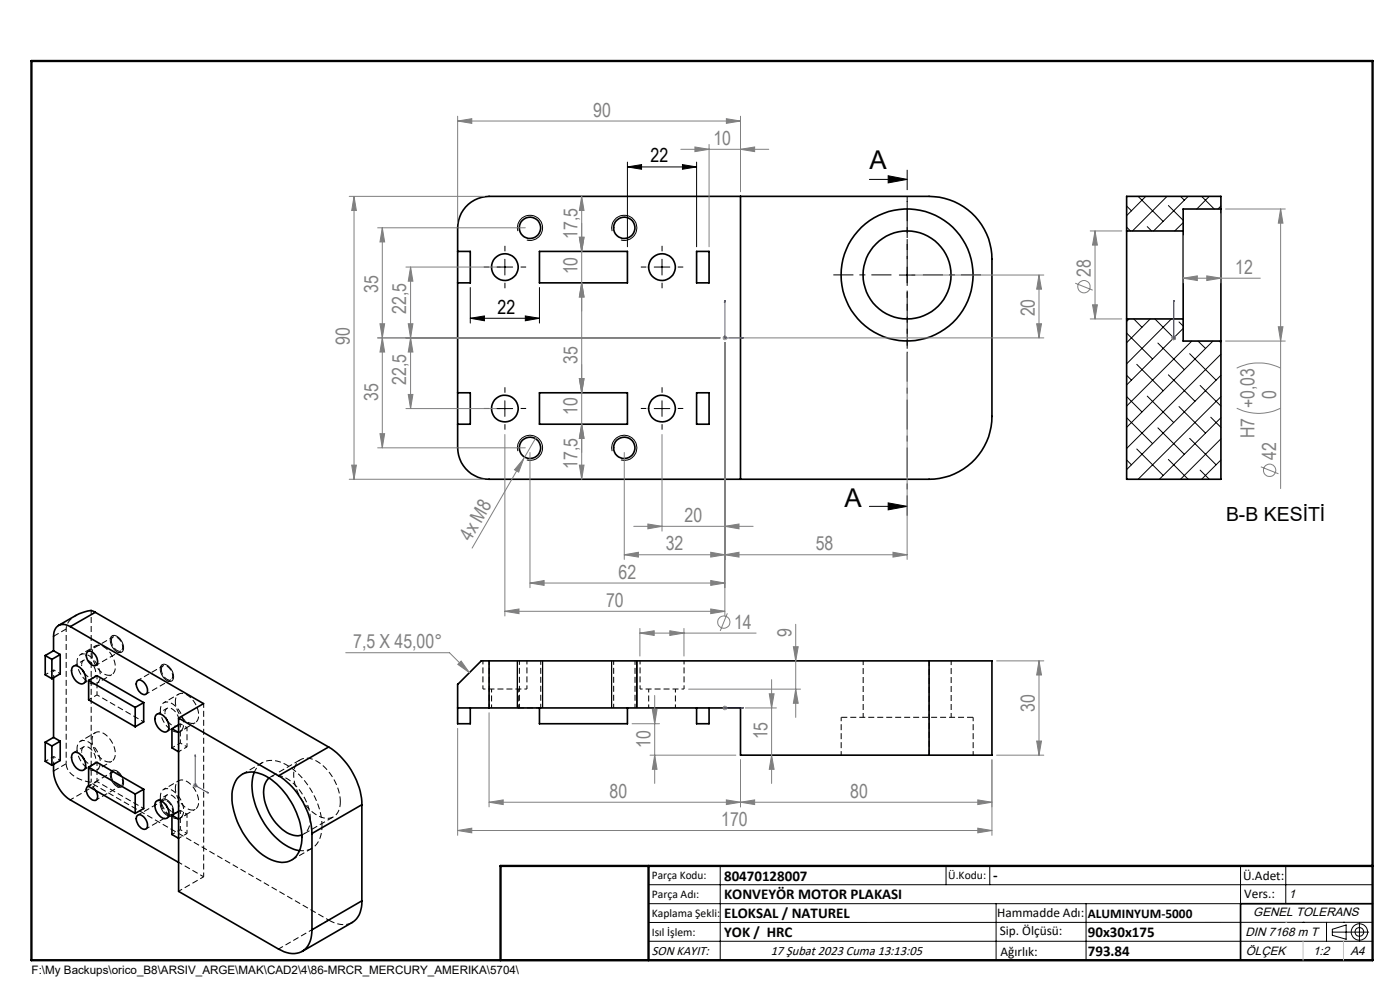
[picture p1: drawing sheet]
<svg xmlns="http://www.w3.org/2000/svg" width="297mm" height="210mm" viewBox="0 0 297 210" stroke-linecap="round" stroke-linejoin="round" font-family="sans-serif">
<path d="M183.1 140.2v12M201.8 152.2v-12M68.3 175.2a16.1 16.1 0 0 0-8.3-13.4 4.2 4.2 0 0 0-5.9 1.8l-.1 .2" fill="none" stroke="#000" stroke-width=".21" stroke-dasharray="1.3 .6" stroke-dashoffset=".3" stroke-linecap="butt"/>
<g fill="none" stroke="#000" stroke-width=".21" stroke-dasharray="1.3 .6" stroke-dashoffset=".4" stroke-linecap="butt">
<path d="M19.5 138.6a1.56 1.56 0 0 1 .9-1.7 1.56 1.56 0 0 1 1.9 .5 4.7 4.7 0 0 1 1.9 5.3 1.65 1.65 0 0 1-2.6-.1 5.5 5.5 0 0 1-2.1-4M24 135.1l-5.3 3.1M16.3 140.5a1.56 1.56 0 0 1 .9-1.7 1.56 1.56 0 0 1 1.9 .4 4.7 4.7 0 0 1 1.9 5.3 1.65 1.65 0 0 1-2.6 0 5.5 5.5 0 0 1-2.1-4M16.3 158.8a1.56 1.56 0 0 1 .9-1.6 1.56 1.56 0 0 1 1.9 .4 4.7 4.7 0 0 1 1.9 5.3 1.65 1.65 0 0 1-2.6-.1 5.5 5.5 0 0 1-2.1-4M17.8 140.1l-2.2 1.2M17.8 158.4l-2.2 1.3M17.8 145l2.1-1.3M19.5 157a1.56 1.56 0 0 1 .9-1.7 1.56 1.56 0 0 1 1.9 .4 4.7 4.7 0 0 1 1.9 5.3 1.65 1.65 0 0 1-2.6 0 5.5 5.5 0 0 1-2.1-4M20.4 141.1l5.3-3M31 147.2l5.3-3M34 150.7a1.56 1.56 0 0 1 .9-1.7 1.56 1.56 0 0 1 1.8 .4 4.7 4.7 0 0 1 2 5.3 1.65 1.65 0 0 1-2.6 0 5.5 5.5 0 0 1-2.1-4M34.6 141.2l-5.3 3.1"/>
<path d="M35.4 150.3l-2.1 1.2M35.4 155.2l2.2-1.3M37.2 148.8a1.56 1.56 0 0 1 .9-1.6 1.56 1.56 0 0 1 1.8 .4 4.7 4.7 0 0 1 2 5.3 1.65 1.65 0 0 1-2.7-.1 5.5 5.5 0 0 1-2-4M103.8 150.2v-10M110.2 140.2v10M114.7 150.2v-10M130.2 140.2v10M134.7 150.2v-10M178.5 152.2v8M14.9 169.7l5.3-3.1M17.8 163.3l2.1-1.2M20.4 169.7l5.3-3.1"/>
<path d="M24 163.7l-5.3 3.1M31 175.8l5.3-3M34 169a1.56 1.56 0 0 1 .9-1.6 1.56 1.56 0 0 1 1.8 .4 4.7 4.7 0 0 1 2 5.3 1.65 1.65 0 0 1-2.6-.1 5.5 5.5 0 0 1-2.1-4M34.6 169.8l-5.3 3.1M35.4 168.6l-2.1 1.3M35.4 173.5l2.2-1.2M37.2 167.2a1.56 1.56 0 0 1 .9-1.7 1.56 1.56 0 0 1 1.8 .4 4.7 4.7 0 0 1 2 5.3 1.65 1.65 0 0 1-2.7 0 5.5 5.5 0 0 1-2-4M206.5 160.2v-8M37.9 182.9l5.3 3.1M43.2 186v-36.8M43.2 186l-5.3 3M63.6 180.4a4 4 0 0 0 4.6-3.9l.1-1.3"/>
</g>
<path d="M11.4 135l2.6-1.6M14 162l-2.6 1.5M55.6 161.8l-4.2 2.4M65.8 173.7a10.5 10.5 0 0 0-5.9-9l-1.3-.2-.9 .1-.6 .4M72.2 170.1a10.5 10.5 0 0 0-5.9-9.1 2.8 2.8 0 0 0-4 2.8 10.5 10.5 0 0 0 5.9 9.6 2.8 2.8 0 0 0 4-2.8v-.5M61.9 182.4l4.2-2.4" fill="none" stroke="#000" stroke-width=".21" stroke-dasharray="1.3 .6" stroke-dashoffset=".1" stroke-linecap="butt"/>
<g fill="none" stroke="#000" stroke-width=".21" stroke-dasharray="1.3 .6" stroke-dashoffset=".5" stroke-linecap="butt">
<path d="M20.6 147.4v-4.1M38.3 157.6v-4.1M39.7 158.4v-4.1M102.5 140.2v6M104.3 146.2v4M110 150.2v-4M111.8 146.2v-6M135.8 140.2v6M137.6 146.2v4M143.3 150.2v-4M145.1 146.2v-6M19.3 166v-36.5"/>
<path d="M20.2 166.6l-.9-.6M20.6 165.8v-4.1M38.3 176v-4.1M39.7 176.8v-4.1M64.1 177.1a3.2 3.2 0 0 0 1.7-3.4"/>
</g>
<path d="M23.6 135.9a.8 .8 0 0 1 .6-.9 .8 .8 0 0 1 .9 .4 1.99 1.99 0 0 1 .6 2.6 1.72 1.72 0 0 1-2-1.5l-.1-.6M34.2 142a.8 .8 0 0 1 .6-.9 .8 .8 0 0 1 .9 .4 1.99 1.99 0 0 1 .6 2.6 1.72 1.72 0 0 1-2-1.5l-.1-.6M197.1 140.2v20M23.6 164.5a.8 .8 0 0 1 .6-.9 .8 .8 0 0 1 .9 .4 1.99 1.99 0 0 1 .6 2.6 1.72 1.72 0 0 1-2-1.5l-.1-.6M34.2 170.6a.8 .8 0 0 1 .6-.9 .8 .8 0 0 1 .9 .4 1.99 1.99 0 0 1 .6 2.6 1.72 1.72 0 0 1-2-1.5l-.1-.6M69.7 195.2l-10.6 6.1" fill="none" stroke="#000" stroke-width=".21" stroke-dasharray="1.3 .6" stroke-dashoffset=".2" stroke-linecap="butt"/>
<path d="M17.3 141a.99 .99 0 0 1 .7-1 .99 .99 0 0 1 1.1 .4 2.69 2.69 0 0 1 .9 3.2 1.66 1.66 0 0 1-2.2-1M17.3 159.4a.99 .99 0 0 1 .7-1.1 .99 .99 0 0 1 1.1 .5 2.69 2.69 0 0 1 .9 3.2 1.66 1.66 0 0 1-2.2-1M35 151.2a.99 .99 0 0 1 .6-1 .99 .99 0 0 1 1.2 .4 2.69 2.69 0 0 1 .9 3.2 1.66 1.66 0 0 1-2.2-1M109.8 150.2h5.3M19.3 166a6.3 6.3 0 0 1-5.1-3.2l-.2-.8M35 169.6a.99 .99 0 0 1 .6-1.1 .99 .99 0 0 1 1.2 .5 2.69 2.69 0 0 1 .9 3.2 1.66 1.66 0 0 1-2.2-1M74.7 195.7a5 5 0 0 1-5-.5" fill="none" stroke="#000" stroke-width=".21" stroke-dasharray="1.3 .6" stroke-dashoffset="-.1" stroke-linecap="butt"/>
<path d="M11.4 142.1v1.6M11.4 142.1l1.4 .8M38.3 157.6l1.4 .8M39.7 154.3l-1.4-.8M11.4 160.5l1.4 .8M11.4 160.5v1.6M38.3 176l1.4 .8M39.7 172.7l-1.4-.8" fill="none" stroke="#000" stroke-width=".21" stroke-dasharray="1.3 .6" stroke-dashoffset=".8" stroke-linecap="butt"/>
<g fill="none" stroke="#000" stroke-width=".21" stroke-dasharray="1.3 .6" stroke-dashoffset=".6" stroke-linecap="butt">
<path d="M14 133.4v28.6M9.6 143.1l1.8-1M20.6 147.4l9.9 5.7M20.6 147.4l-1.8 1M37.9 155.4l1.8-1.1M37.9 159.4l1.8-1M38.3 157.6l-1.8 1M9.6 161.5l1.8-1M20.2 166.6l49.5 28.6M20.6 165.8l9.9 5.7M20.6 165.8l-1.8 1M37.9 173.7l1.8-1"/>
<path d="M37.9 177.8l1.8-1M38.3 176l-1.8 1"/>
</g>
<path d="M18.8 166.7a1.64 1.64 0 0 1 1.5 1" fill="none" stroke="#000" stroke-width=".21" stroke-dasharray="1.3 .6" stroke-dashoffset="1" stroke-linecap="butt"/>
<path d="M38.3 153.5l-.4 .2M109.8 150.2h.4M206.5 152.2h-28M38.3 171.9l-.4 .2" fill="none" stroke="#000" stroke-width=".21" stroke-dasharray="1.3 .6" stroke-linecap="butt"/>
<g fill="none" stroke="#000" stroke-width=".21" stroke-dasharray="1.3 .6" stroke-dashoffset=".7" stroke-linecap="butt">
<path d="M14 133.4a3.6 3.6 0 0 1 2.1-2.9M20.2 137l-3.1 1.9M17.7 142.4l-.4-1.4M20.2 155.4l-3.1 1.8M20.6 144.9l3.1-1.8M35.4 152.6l-.4-1.4M37.9 147.2l-3.2 1.9M38.2 155.1l3.2-1.8M102.5 146.2h9.3M135.8 146.2h9.3M17.7 160.8l-.4-1.4M20.6 163.3l3.1-1.8"/>
<path d="M35.4 171l-.4-1.4M37.9 165.6l-3.2 1.8M38.2 173.5l3.2-1.8"/>
</g>
<path d="M63.8 161.1l-6.4 3.7M64.4 176.9l6.3-3.6" fill="none" stroke="#000" stroke-width=".21" stroke-dasharray="1.3 .6" stroke-dashoffset="-.2" stroke-linecap="butt"/>
<g fill="none" stroke="#000" stroke-width=".35">
<path d="M97.1 53.3h2.7v6.7h-2.7M98.8 43.9a6.8 6.8 0 0 1 5-2.2h93.3a13.3 13.3 0 0 1 13.3 13.3v33.3a13.3 13.3 0 0 1-13.3 13.4h-93.3a6.7 6.7 0 0 1-6.7-6.7v-46.7a6.9 6.9 0 0 1 1.7-4.4zM114.4 53.3h18.7v6.7h-18.7zM147.8 53.3h2.6v6.7h-2.6zM157.1 41.7v60M239 49v18.7M239 49h12M251 49v18.7M259 44.3v28M259 44.3v-2.6h-20v7.3M259 44.3h-8v4.7M239 67.7v34h20v-29.4"/>
<path d="M239 67.7h12M251 67.7v4.6h8M97.1 83.3h2.7v6.7h-2.7M114.4 83.3h18.7v6.7h-18.7zM147.8 83.3h2.6v6.7h-2.6zM9.6 139.1v4l1.4 .9M9.6 139.1l1.4 .8M11 139.9v4.1M11.4 138l1.4 .8M11.4 138l-1.8 1.1M12.8 138.8v4.1l-1.8 1.1M12.8 138.8l-1.8 1.1"/>
<path d="M14.9 132.9a2.12 2.12 0 0 0-3.4 1.1l-.1 4M14.9 132.9l28.3 16.4-5.3 3M18.7 138.2a2 2 0 0 1 2 2 .85 .85 0 0 1-.6 1 .85 .85 0 0 1-1-.5 1.79 1.79 0 0 1-.4-2.5zM20.2 129.9l-.6-.3a5.3 5.3 0 0 0-3.5 1l-3.7 2.1M20.2 129.9l-5.3 3M20.2 129.9l49.5 28.6M9.6 157.4v4.1l1.4 .8M9.6 157.4l1.4 .8M11 158.2v4.1M11.4 156.4l1.4 .8M11.4 143.7v12.7M11.4 156.4l-1.8 1"/>
<path d="M12.8 157.2v4.1l-1.8 1M12.8 157.2l-1.8 1M15.4 159.9a1.22 1.22 0 0 1 1.9 .4 2.41 2.41 0 0 1 .6 2.9 1.7 1.7 0 0 1-2.3-1.2l-.4-1.4zM15.4 141.5a1.22 1.22 0 0 1 1.9 .4 2.41 2.41 0 0 1 .6 2.9 1.38 1.38 0 0 1-2-.6 2.7 2.7 0 0 1-.5-2.7zM17.7 142.4l.1 .2M18.8 144.3l1.8-1 9.9 5.7M18.8 144.3l9.9 5.8M18.8 144.3v4.1l9.9 5.8M28.7 150.1v4.1M29.1 144.4a1.21 1.21 0 0 1 1.7 .7 1.52 1.52 0 0 1 0 2.2 2.09 2.09 0 0 1-1.7-2.9zM30.5 149v4.1l-1.8 1.1M30.5 149l-1.8 1.1"/>
<path d="M33.1 151.7a1.36 1.36 0 0 1 2.1 .7 2.05 2.05 0 0 1 .2 2.8 1.88 1.88 0 0 1-2.2-1.4l-.4-1.3zM35.3 152.6l.2 .3M36.5 154.6l1.4 .8M36.5 154.6v4l1.4 .9M37.9 152.3v36.8l21.2 12.2a4.7 4.7 0 0 0 5.6 .1 5.4 5.4 0 0 0 1.5-4.2M37.9 152.3l21.2 12.3M37.9 153.8l-1.4 .8M69.7 158.5a15.4 15.4 0 0 1 7.1 12.2M69.7 158.5l-10.6 6.1M97.1 150.2h6.7M103.8 140.2h-1.7l-5 5v8.3h2.7v-3.3M103.8 150.2h53.3v10h40"/>
<path d="M103.8 140.2v10M103.8 140.2h93.3M114.4 150.2v3.3h18.7v-3.3M147.8 150.2v3.3h2.6v-3.3M197.1 140.2h13.3v20h-13.3M197.1 140.2v20M11.4 162.1a8 8 0 0 0 3.5 7.6l23 13.2M17.7 160.8l.1 .2M18.8 166.7a1.5 1.5 0 0 0 .1 2.3 1.11 1.11 0 0 0 1.7 .5l.1-.7-.4-1.1M18.8 162.7l1.8-1 9.9 5.7M18.8 162.7v4.1l9.9 5.7M18.8 162.7l9.9 5.7"/>
<path d="M28.7 168.4v4.1M29.1 173a1.21 1.21 0 0 1 1.7 .7 1.52 1.52 0 0 1 0 2.2 2.09 2.09 0 0 1-1.7-2.9zM30.5 167.4v4.1l-1.8 1M30.5 167.4l-1.8 1M33.1 170.1a1.22 1.22 0 0 1 1.8 .4 2.45 2.45 0 0 1 .7 3 1.39 1.39 0 0 1-1.9-.7 2.62 2.62 0 0 1-.6-2.7zM35.3 171l.2 .2M36.5 172.9v4.1l1.4 .8M36.5 172.9l1.4 .9M37.9 172.1l-1.4 .8M50.3 165.1a4.3 4.3 0 0 1 5.4-.8 16.1 16.1 0 0 1 8.3 11.9 6.5 6.5 0 0 1-1.8 6 4.8 4.8 0 0 1-5.3-.1 16.1 16.1 0 0 1-7.7-13.7l.4-1.8zM53.9 163.8a12.1 12.1 0 0 0 1.4 9.6 13.6 13.6 0 0 0 7.6 6.9l.6 .1M57.1 165.1a4.2 4.2 0 0 0-1.1 4.1 10.4 10.4 0 0 0 5.8 7.9l1.4 .2 .8-.2"/>
<path d="M59.1 164.6a15.7 15.7 0 0 1 7.1 12.2M66.2 176.8v20.4M76.8 170.7l-10.6 6.1M76.8 170.7v20.4M76.8 191.1a4.8 4.8 0 0 1-2.1 4.6l-10.6 6.1M76.8 191.1l-10.6 6.1M291.2 191.7h-28v12M106.2 203.7h185"/>
<circle cx="107.1" cy="56.6" r="2.83"/>
<circle cx="112.4" cy="48.3" r="2.25"/>
<circle cx="132.4" cy="48.3" r="2.25"/>
<circle cx="140.4" cy="56.6" r="2.84"/>
<circle cx="192.4" cy="58.3" r="9.3"/>
<circle cx="192.4" cy="58.3" r="14"/>
<circle cx="107.1" cy="86.7" r="2.83"/>
<circle cx="112.4" cy="95" r="2.26"/>
<circle cx="132.4" cy="95" r="2.26"/>
<circle cx="140.4" cy="86.7" r="2.84"/>
</g>
<g fill="none" stroke="#000" stroke-width=".21">
<path d="M133.1 35.4l3-.5v1zM133.1 34.4v17.9M133.1 35.4h14.7M144.8 34.9l3 .5-3 .5zM147.8 34.4v17.9M184.4 38.1h8M188.4 37.3l4 .8-4 .7zM105.4 56.6h3.4M107.1 55v3.3M109.9 49a2.67 2.67 0 0 1 2.3-3.3 2.67 2.67 0 0 1 2.9 2.8 2.67 2.67 0 0 1-3.3 2.4M129.9 49a2.66 2.66 0 0 1 2.3-3.3 2.66 2.66 0 0 1 2.9 2.9 2.66 2.66 0 0 1-3.4 2.3M138.8 56.6h3.3"/>
<path d="M140.4 55v3.3M190.8 58.3h3.3M192.4 56.6v3.4M239 48.2l.8 .8M239 43.7l1 1M241.4 41.7l5.4 5.3M243.1 41.7l-4.1 4M243.4 48.1l.9 .9M247.6 41.7l-7.4 7.3M247.9 43.6l3.1 3.1M250.4 41.7l.8 .8M251 47.2l-1.8 1.8"/>
<path d="M252.1 41.7l-7.4 7.3M254.9 41.7l2.7 2.6M256.5 41.7l-2.6 2.6M259 43.7l-.6 .6M99.8 67.5l3-.5v1zM99.8 61v7.5M99.8 67.5h14.6M111.4 67l3 .5-3 .5zM114.4 61v7.5M239 79.6l1 1M239 70.7l5.5 5.5M239.5 67.7l-.5 .5"/>
<path d="M240.5 67.7l1.8 1.7M241.2 77.3l5.6 5.6M244 67.7l-5 5M245 67.7l4 4M245.6 72.8l5.6 5.6M247.9 79.5l5.6 5.6M248.5 67.7l-9.5 9.5M250.1 68.3l.9 .9M251 69.7l-12 12M252.4 75l5.6 5.6M252.8 72.3l-13.8 13.8M254.1 72.3l1.6 1.6"/>
<path d="M257.3 72.3l-18.3 18.4M258.7 72.3l.3 .4M259 75.1l-20 20M259 79.6l-20 20M105.4 86.7h3.4M107.1 85v3.3M109.9 95.7a2.67 2.67 0 0 1 2.3-3.4 2.67 2.67 0 0 1 2.9 2.9 2.67 2.67 0 0 1-3.3 2.4M129.9 95.7a2.66 2.66 0 0 1 2.3-3.3 2.66 2.66 0 0 1 2.9 2.8 2.66 2.66 0 0 1-3.4 2.4M138.8 86.7h3.3M140.4 85v3.3M239 97.6l1 1M239 88.6l5.5 5.5"/>
<path d="M239 84.1l3.3 3.3M241.2 95.2l5.6 5.7M243.4 84l5.6 5.6M245.6 90.8l5.6 5.6M247.9 97.5l4.2 4.2M250.1 86.2l5.6 5.7M252.4 93l5.6 5.6M254.6 99.7l1.9 2M254.6 81.8l4.4 4.3M256.9 88.5l2.1 2.2M259 84.1l-17.6 17.6M259 88.6l-13 13.1"/>
<path d="M259 93.1l-8.6 8.6M259 97.6l-4.1 4.1M184.4 107.4h8M188.4 106.7l4 .7-4 .8zM23.6 135a1.17 1.17 0 0 1 1.8 .4 2.31 2.31 0 0 1 .5 2.8 1.53 1.53 0 0 1-2-.9l-.5-1.1v-.8zM34.3 141.1a1.66 1.66 0 0 1 2.1 1.1 1.62 1.62 0 0 1-.1 2.3 2.4 2.4 0 0 1-2.3-2.3l.1-.8zM109.7 140.2v10M115.1 140.2v10M129.8 140.2v10M135.1 140.2v10M23.6 163.6a1.45 1.45 0 0 1 2.1 .9 1.63 1.63 0 0 1-.1 2.5 2.55 2.55 0 0 1-2-3.4zM34.2 169.7a1.35 1.35 0 0 1 2 .7 1.84 1.84 0 0 1 .1 2.7 2.22 2.22 0 0 1-2.2-2l-.1-.9z"/>
<path d="M137.6 187.7h153.6M137.6 191.7h153.6M137.6 199.7h153.6M152.8 183.7v20M200.7 183.7v4M210 183.7v4M211.3 191.7v12M230.4 191.7v12M263.2 183.7v20M272.8 183.7v8M276.4 195.6h.1M281.4 195.6v4.1"/>
<path d="M282.6 197.7h7.8M282.6 197.1l3-.9v3l-3-.8zM285 195.6h.1M288.4 195.8v3.8M291.2 195.6l-153.6 .1"/>
<circle cx="288.4" cy="197.7" r="1.74"/>
<circle cx="288.4" cy="197.7" r=".93"/>
</g>
<g fill="none" stroke="#808080" stroke-width=".21">
<path d="M97.1 25.7l3-.5v1zM97.1 24.7v22.6M97.1 25.7h60M144.4 31.7h18.7M147.4 31.2l3 .5-3 .5zM150.4 30.6v21.7M154.1 25.2l3 .5-3 .5zM157.1 24.7v16M157.1 31.7l3-.5v1zM74.1 41.7h28.7M75.1 41.7l.5 3h-1zM75.1 41.7v60"/>
<path d="M80.1 48.3h31.3M81.1 48.3l.5 3h-1zM81.1 48.3v46.7M86.1 56.6h20M87.1 56.6l.5 3h-1zM87.1 56.6v30.1M122.9 50.3h1l-.5 3zM123.4 60l.5 3h-1zM123.4 41.7l.5 3h-1zM123.4 41.7v60M193.4 58.3h28M220.4 58.3l.5 3h-1z"/>
<path d="M220.4 58.3v13.4M231.3 49h6.7M232.3 49l.5 3h-1zM232.3 49v18.7M251 59l3-.5v1zM251 50v10M251 59h16.4M256 58.5l3 .5-3 .5zM259 45.3v14.7M260 44.3h12.7M271.7 44.3l.5 3h-1zM271.7 44.3v59.3"/>
<path d="M80.1 71.7h72.7M80.6 68.7h1l-.5 3zM81.1 71.7l.5 3h-1zM86.6 68.7h1l-.5 3zM87.1 71.7l.5 3h-1zM153.3 71.7h1M153.4 71.3l.7 .7M153.8 72.7v58M153.8 71.1v1.1M154.1 71.3l-.7 .7M154.8 71.7h66.6M192.4 75v43.7"/>
<path d="M219.9 68.7h1l-.5 3zM228.1 60.1l3.7 1.5M231.3 67.7h6.7M231.8 64.7h1l-.5 3zM248.5 71.7h1M248.6 71.3l.7 .7M249 71.1v1.1M249.3 71.3l-.7 .7M260 72.3h12.7M262.4 78.1a10.4 10.4 0 0 1 9.3 0M271.2 69.3h1l-.5 3zM74.6 98.7h1l-.5 3z"/>
<path d="M80.1 95h31.3M80.6 92h1l-.5 3zM86.1 86.7h20M86.6 83.7h1l-.5 3zM107.1 92.2v38.5M111.1 97.3l-1.1 2.8-.9-.4zM111.1 97.3l-10.9 19M112.4 96v28.7M113.8 92.7l-2.7 4.6M122.9 80.3h1l-.5 3zM122.9 98.7h1l-.5 3zM123.4 90l.5 3h-1z"/>
<path d="M132.4 96v22.7M140.4 92.2v20.5M262.4 86.6a10.4 10.4 0 0 0 9.3 0M267.5 99l3.7 1.5M74.1 101.7h28.7M132.4 117.7l3-.6v1.1zM132.4 117.7h60M134.4 111.6h25.4M137.4 111.2l3 .4-3 .6zM150.8 117.1l3 .6-3 .5zM153.8 111.6l3-.4v1zM153.8 117.7l3-.6v1.1z"/>
<path d="M189.4 117.1l3 .6-3 .5zM73.3 138.5h22.1l4.2 4.2M107.1 129.7l3-.5v1zM107.1 129.7h46.7M112.4 123.7l3-.6v1.1zM112.4 123.7h41.4M135.7 134.3l3.1-.5v1zM135.7 133.3v5.9M135.7 134.3h24.7M142.1 133.8l3 .5-3 .5zM145.1 133.3v5.9M150.8 123.1l3 .6-3 .5z"/>
<path d="M150.8 129.2l3 .5-3 .5zM154.3 130.1l-1.5 3.7M168.3 137.2h1l-.5 3zM168.8 132.4v19.8M97.1 154.5v22.7M97.1 140.9l.7-.7 1.8 2.5zM103.8 151.2v20M134.1 153.5h5.8M138.4 150.5h1l-.5 3zM138.9 147.5v18.7M146.1 146.2h23.7M153.3 150.2h1"/>
<path d="M153.4 149.8l.7 .7M153.8 149.7v1M154.1 149.8l-.7 .7M158.1 150.2h6.6M163.2 147.2h1l-.5 3zM163.7 144.2v22M168.8 146.2l.5 3h-1zM211.4 140.2h10M219.9 157.2h1l-.5 3zM220.4 140.2l.5 3h-1zM220.4 140.2v20M40.9 166.6h1"/>
<path d="M41.1 166.3l.7 .7M41.4 166.1v1M41.8 166.3l-.7 .7M97.1 176.2l3-.5v1zM97.1 176.2h113.3M103.8 170.2l3-.5v1zM103.8 170.2h106.6M137.9 160.2h18.2M138.9 160.2l.5 3h-1zM154.1 169.7l3 .5-3 .5zM157.1 170.2l3-.5v1zM157.1 161.2v10"/>
<path d="M163.7 160.2l.5 3h-1zM207.4 175.7l3 .5-3 .5zM207.4 169.7l3 .5-3 .5zM210.4 161.2v16M211.4 160.2h10"/>
<circle cx="230" cy="60.8" r="1.31"/>
<circle cx="269.3" cy="99.8" r="1.31"/>
<circle cx="153.6" cy="132" r="1.31"/>
</g>
<g fill="none" stroke="#00f" stroke-width=".21">
<path d="M153.8 63.7l.1 .4h-.2zM153.8 63.7v8h4M157.4 71.6l.4 .1h-.4zM249 71.6v.1zM249 63.7v.4v-.4M249 71.7h.1M249 63.7v8M153.7 150.2h.2zM153.8 150.2h.1M153.8 150.2h4M157.8 150.2h-.4h.4M41.4 160.1l.1 .3h-.2z"/>
<path d="M41.4 160.1v6.5l2.8 1.6M44 168l.2 .2h-.2z"/>
</g>
<path d="M192.5 109.4v-73.4" fill="none" stroke="#000" stroke-width=".21" stroke-dasharray="6.3 1.3 1.3 1.3" stroke-dashoffset="2.1" stroke-linecap="butt"/>
<g fill="none" stroke="#000" stroke-width=".21" stroke-dasharray="15.2 1.3 1.3 1.3" stroke-linecap="butt">
<path d="M103.8 56.6h-1.2M107.1 53.3v-1.2M107.1 60v1.1M110.5 56.6h1.1M137.1 56.6h-1.1M140.5 53.3v-1.2M140.5 60v1.1M143.8 56.6h1.2M103.8 86.6h-1.2M107.1 83.3v-1.2M107.1 90v1.1M110.5 86.6h1.1"/>
<path d="M137.1 86.6h-1.1M140.5 83.3v-1.2M140.5 90v1.1M143.8 86.6h1.2"/>
</g>
<path d="M189.1 58.3h-12.3M192.5 55v-12.4M195.8 58.3h12.3M192.5 61.6v12.4" fill="none" stroke="#000" stroke-width=".21" stroke-dasharray="15.2 1.3 1.3 1.3" stroke-dashoffset="11" stroke-linecap="butt"/>
<path d="M6.7 12.9h284.5v190.8h-284.5zM137.6 183.7v20M291.2 183.7h-185v20" fill="none" stroke="#000" stroke-width=".5"/>
<path d="M272.8 195.6h.1M276.4 199.7v4M285 199.7v4" fill="none" stroke="#c0c0c0" stroke-width=".21"/>
<path d="M188.4 106.7l4 .7-4 .8zM188.4 37.3l4 .8-4 .7z" fill="#000"/>
<g fill="#00f">
<path d="M44 168l.2 .2h-.2zM41.4 160.1l.1 .3h-.2zM157.4 71.6l.4 .1h-.4zM153.8 63.7l.1 .4h-.2z"/>
<path d="M249 71.6v.1zM249 63.7v.4zM249 71.6v.1zM249 63.7v.4z"/>
<path d="M157.4 150.2h.4zM153.7 150.2h.2z"/>
</g>
<g fill="#000">
<path d="M133.1 35.4l3-.5v1zM144.8 34.9l3 .5-3 .5z"/>
<path d="M111.4 67l3 .5-3 .5zM99.8 67.5l3-.5v1z"/>
</g>
<g fill="#808080">
<path d="M111.1 97.3l-1.1 2.8-.9-.4z"/>
<path d="M153.8 111.6l3-.4v1zM137.4 111.2l3 .4-3 .6zM150.8 117.1l3 .6-3 .5zM132.4 117.7l3-.6v1.1zM150.8 123.1l3 .6-3 .5zM112.4 123.7l3-.6v1.1zM150.8 129.2l3 .5-3 .5zM107.1 129.7l3-.5v1zM154.1 169.7l3 .5-3 .5zM103.8 170.2l3-.5v1z"/>
<path d="M153.8 117.7l3-.6v1.1zM189.4 117.1l3 .6-3 .5zM97.1 140.9l.7-.7 1.8 2.5zM97.1 176.2l3-.5v1zM207.4 175.7l3 .5-3 .5zM135.7 134.3l3.1-.5v1zM142.1 133.8l3 .5-3 .5z"/>
<path d="M251 59l3-.5v1zM256 58.5l3 .5-3 .5z"/>
<path d="M147.4 31.2l3 .5-3 .5zM157.1 31.7l3-.5v1z"/>
<path d="M154.1 25.2l3 .5-3 .5zM97.1 25.7l3-.5v1z"/>
<path d="M207.4 169.7l3 .5-3 .5zM157.1 170.2l3-.5v1z"/>
<path d="M123.4 90l.5 3h-1zM122.9 80.3h1l-.5 3zM123.4 60l.5 3h-1zM122.9 50.3h1l-.5 3z"/>
<path d="M86.6 68.7h1l-.5 3zM87.1 56.6l.5 3h-1zM219.9 68.7h1l-.5 3zM220.4 58.3l.5 3h-1zM74.6 98.7h1l-.5 3zM75.1 41.7l.5 3h-1zM122.9 50.3h1l-.5 3zM123.4 41.7l.5 3h-1zM80.6 68.7h1l-.5 3zM81.1 48.3l.5 3h-1zM168.8 146.2l.5 3h-1zM168.3 137.2h1l-.5 3zM271.2 69.3h1l-.5 3zM271.7 44.3l.5 3h-1z"/>
<path d="M138.9 160.2l.5 3h-1zM138.4 150.5h1l-.5 3z"/>
<path d="M87.1 71.7l.5 3h-1zM86.6 83.7h1l-.5 3zM123.4 60l.5 3h-1zM122.9 80.3h1l-.5 3zM123.4 90l.5 3h-1zM122.9 98.7h1l-.5 3zM81.1 71.7l.5 3h-1zM80.6 92h1l-.5 3zM163.2 147.2h1l-.5 3zM163.7 160.2l.5 3h-1zM220.4 140.2l.5 3h-1zM219.9 157.2h1l-.5 3zM232.3 49l.5 3h-1zM231.8 64.7h1l-.5 3z"/>
</g>
<g font-size="5.5">
<text x="184.5" y="35.8">A</text>
<text x="179.2" y="107.5">A</text>
</g>
<g font-size="4.1" fill="#808080">
<text x="125.9" y="24.7">90</text>
<text x="151.3" y="30.7">10</text>
<text x="122.5" y="50.7" transform="rotate(-90 122.5 50.7)">17,5</text>
<text x="122.5" y="58.2" transform="rotate(-90 122.5 58.2)">10</text>
<text x="231.4" y="58.7" transform="rotate(-90 231.4 58.7)">28</text>
<text x="262.1" y="58.1">12</text>
<text x="80.2" y="62.2" transform="rotate(-90 80.2 62.2)">35</text>
<text x="86.2" y="66.6" transform="rotate(-90 86.2 66.6)">22,5</text>
<text x="219.5" y="67.1" transform="rotate(-90 219.5 67.1)">20</text>
<text x="74.2" y="73.2" transform="rotate(-90 74.2 73.2)">90</text>
<text x="122.5" y="77.1" transform="rotate(-90 122.5 77.1)">35</text>
<text x="86.2" y="81.7" transform="rotate(-90 86.2 81.7)">22,5</text>
<text x="80.2" y="85" transform="rotate(-90 80.2 85)">35</text>
<text x="122.5" y="88" transform="rotate(-90 122.5 88)">10</text>
<text x="270.8" y="84.6" transform="rotate(-90 270.8 84.6)">0</text>
<text x="266.1" y="93" transform="rotate(-90 266.1 93)">H7 +0,03</text>
<text x="122.5" y="99.4" transform="rotate(-90 122.5 99.4)">17,5</text>
<text x="270.8" y="97.6" transform="rotate(-90 270.8 97.6)">42</text>
<text x="145.2" y="110.7">20</text>
<text x="99.8" y="115" transform="rotate(-60 99.8 115)">4x M8</text>
<text x="141.2" y="116.7">32</text>
<text x="173" y="116.7">58</text>
<text x="131.2" y="122.7">62</text>
<text x="128.6" y="128.7">70</text>
<text x="74.9" y="137.5">7,5 X 45,00°</text>
<text x="155.7" y="133.4">14</text>
<text x="167.9" y="135.2" transform="rotate(-90 167.9 135.2)">9</text>
<text x="219.5" y="150.9" transform="rotate(-90 219.5 150.9)">30</text>
<text x="138" y="158.6" transform="rotate(-90 138 158.6)">10</text>
<text x="162.8" y="156.9" transform="rotate(-90 162.8 156.9)">15</text>
<text x="129.3" y="169.2">80</text>
<text x="180.4" y="169.2">80</text>
<text x="153" y="175.2">170</text>
</g>
<g font-size="4.1">
<text x="138" y="34.5">22</text>
<text x="105.6" y="66.6">22</text>
<text x="260.1" y="110.6">B-B KESİTİ</text>
</g>
<g font-size="3.2">
<text x="153.6" y="186.8">80470128007</text>
<text x="153.6" y="190.8">KONVEYÖR MOTOR PLAKASI</text>
<text x="210.7" y="186.6">-</text>
<text x="153.6" y="194.8">ELOKSAL / NATUREL</text>
<text x="153.6" y="198.8">YOK / HRC</text>
<text x="230.8" y="198.7">90x30x175</text>
<text x="230.8" y="202.8">793.84</text>
</g>
<g font-size="2.8">
<text x="263.7" y="186.7">Ü.Adet:</text>
<text x="263.9" y="190.5">Vers.:</text>
<text x="211.5" y="194.5">Hammadde Adı:</text>
<text x="230.8" y="194.7">ALUMINYUM-5000</text>
<text x="138.3" y="202.6">SON KAYIT:</text>
<text x="163.5" y="202.6">17 Şubat 2023 Cuma 13:13:05</text>
<text x="212.1" y="198.4">Sip. Ölçüsü:</text>
<text x="212.2" y="202.7">Ağırlık:</text>
</g>
<g font-size="2.6">
<text x="273.4" y="190.4">1</text>
<text x="265.9" y="194.4">GENEL TOLERANS</text>
<text x="264.2" y="198.5">DIN 7168 m T</text>
<text x="264.3" y="202.6">ÖLÇEK</text>
<text x="278.5" y="202.6">1:2</text>
<text x="286.5" y="202.6">A4</text>
</g>
<g font-size="2.5">
<text x="138.3" y="186.4">Parça Kodu:</text>
<text x="138.3" y="190.5">Parça Adı:</text>
<text x="201.2" y="186.5">Ü.Kodu:</text>
<text x="138.3" y="194.5">Kaplama Şekli:</text>
<text x="138.3" y="198.6">Isıl İşlem:</text>
<text x="6.7" y="206.7">F:\My Backups\orico_B8\ARSIV_ARGE\MAK\CAD2\4\86-MRCR_MERCURY_AMERIKA\5704\</text>
</g>
</svg>
